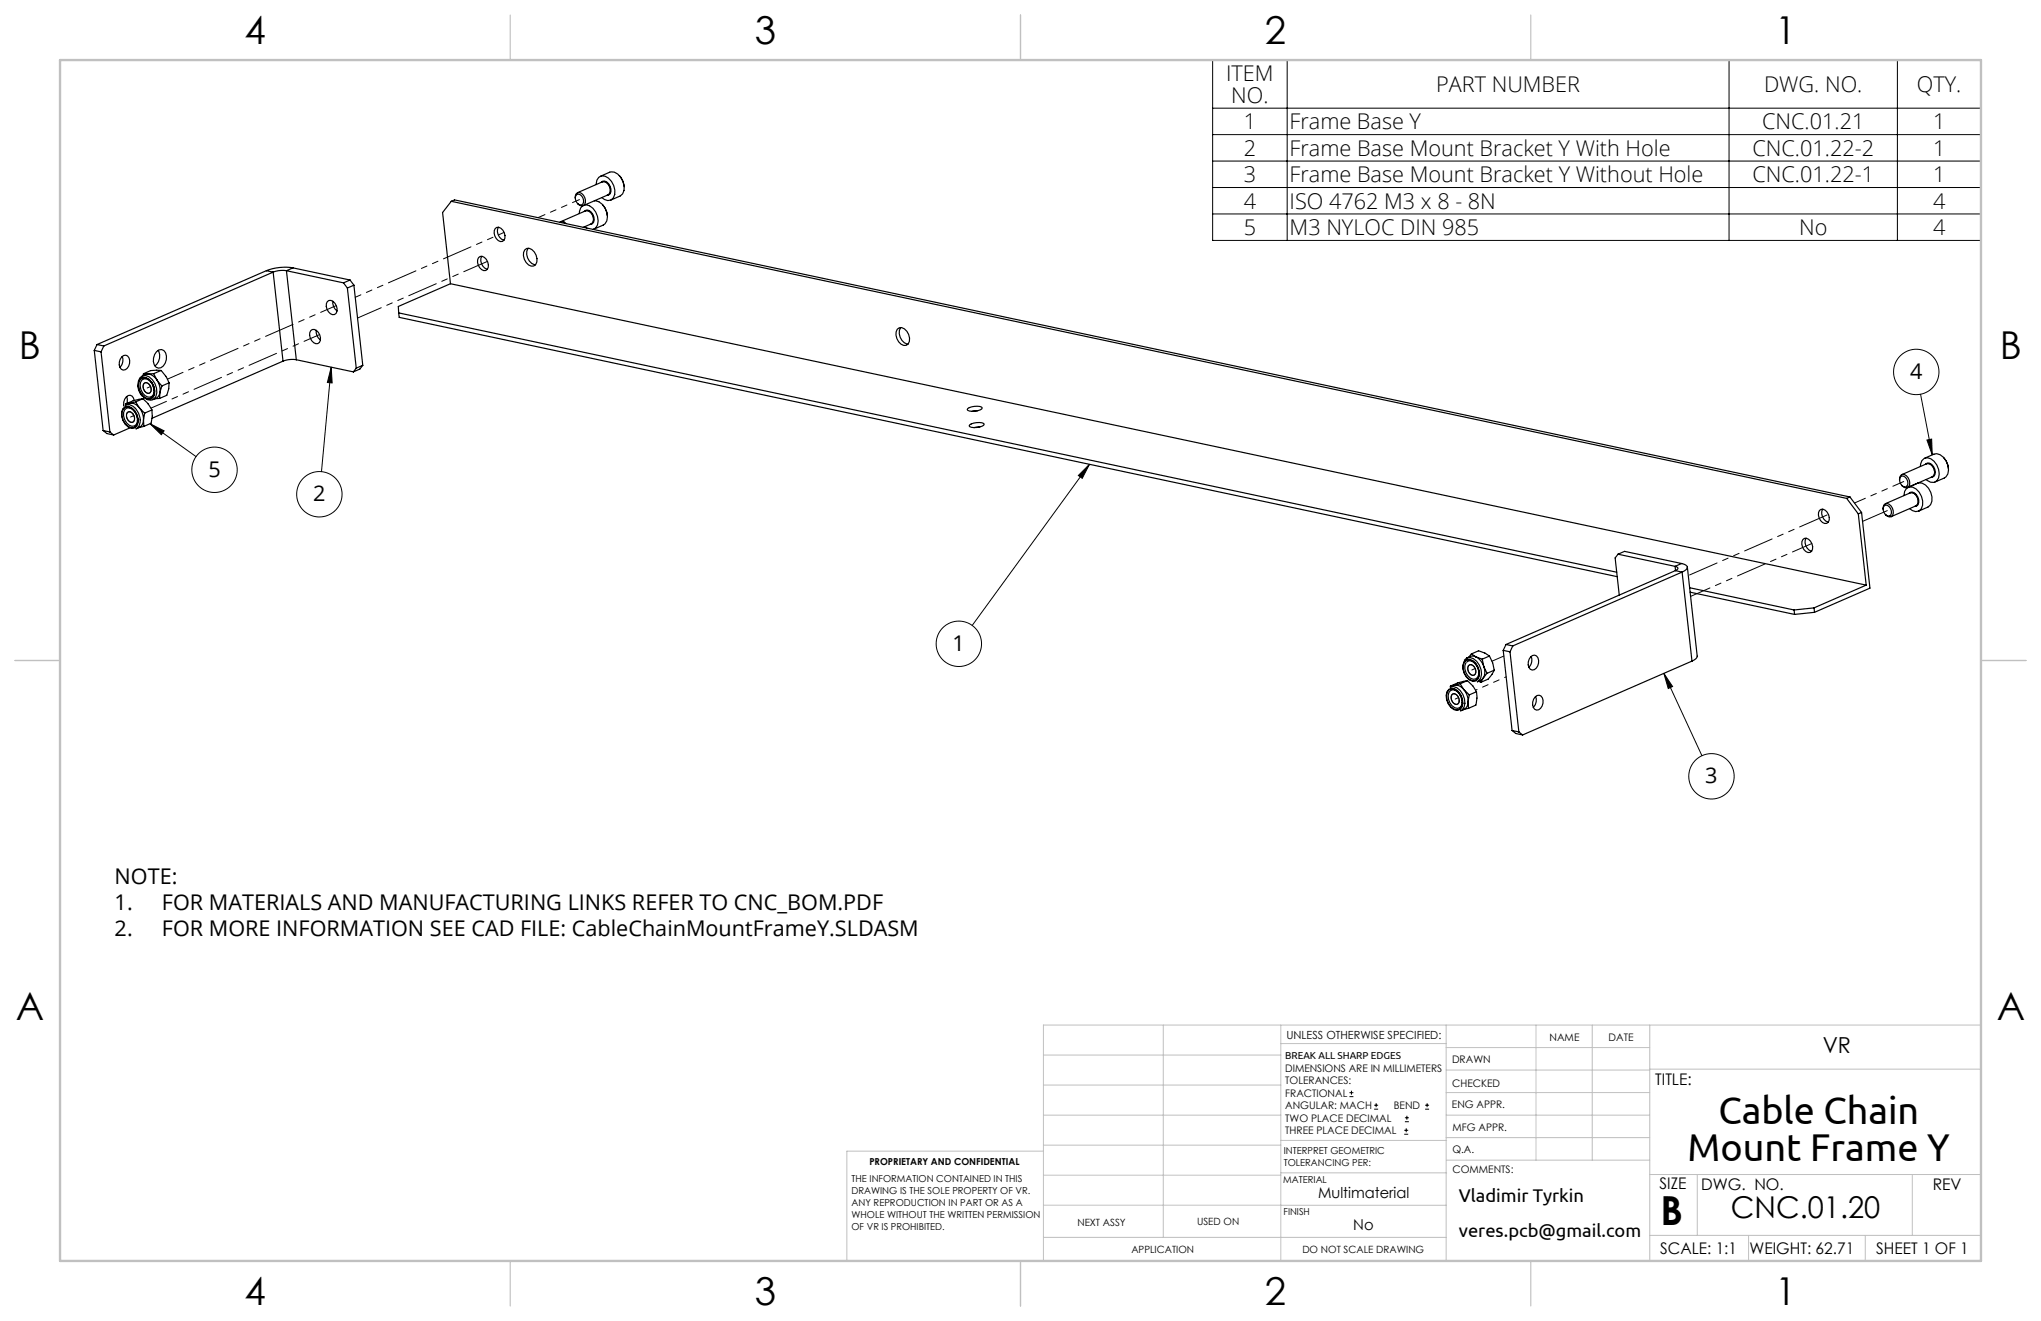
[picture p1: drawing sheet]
<svg xmlns="http://www.w3.org/2000/svg" width="432mm" height="279mm" viewBox="0 0 432 279" stroke-linecap="round" stroke-linejoin="round" font-family="sans-serif">
<g fill="none" stroke="#000" stroke-width=".21">
<path d="M256.5 12.7h162.6v38.2h-162.6zM272.3 12.7v38.2M365.8 12.7v38.2M401.4 12.7v38.2M256.5 22.9h162.6M256.5 28.5h162.6M256.5 34.1h162.6M256.5 39.7h162.6M256.5 45.3h162.6M70.1 77.7l-2.1 22.1M70.1 77.7l.2 3.3-1-.1zM31.7 89.6l9.8 7"/>
<path d="M31.7 89.6l3 1.5-.6 .9zM230.5 98.2l-24.8 34.1M230.5 98.2l-1.5 3-.9-.6zM406.3 83.4l2.5 12.8M407.7 93.1l1-.2 .1 3.3zM352 142.4l8.1 17.4M352 142.4l1.9 2.8-1 .4zM285.5 231.9h.8M285.5 231.1h.8M285.9 230.7v.8M290.7 234.6h.9M290.7 233.8h.9"/>
<path d="M291.1 233.3v.9M297.1 239.9h.8M297.1 239.1h.8M297.2 237.3h.9M297.2 236.4h.9M297.5 238.6v.9M297.6 236v.8M301.5 234.6h.8M301.5 233.8h.8M301.9 233.3v.9"/>
<circle cx="405.4" cy="78.7" r="4.8"/>
<circle cx="45.4" cy="99.4" r="4.8"/>
<circle cx="67.6" cy="104.5" r="4.8"/>
<circle cx="202.9" cy="136.2" r="4.8"/>
<circle cx="362.1" cy="164.2" r="4.8"/>
</g>
<g fill="none" stroke="#c0c0c0" stroke-width=".21">
<path d="M246.1 216.8v44.9M271 216.8v49.9M305.9 216.8v49.9M325 216.8v28.6M336.9 216.8v28.6M349 216.8v49.9M419.1 216.8h-198.3v49.9M220.8 235.9h50.2M220.8 229.5h50.2M220.8 223.2h50.2M271 220.7h34.9M305.9 231.1h43.1"/>
<path d="M305.9 226.3h43.1M305.9 221.6h43.1M305.9 235.9h43.1M349 226.1h70.1M220.8 248.6h50.2M220.8 242.2h50.2M220.8 254.9h50.2M220.8 243.5h-41.6v23.2M271 254.9h34.9M271 248.1h35.1M271 241.2h35.1M305.9 240.6h43.1"/>
<path d="M306.1 245.4h42.9M349 248.4h70.1M359.1 248.4v12.9M404.6 248.4v12.9M220.8 261.7h85.1M349 261.3h70.1M369.9 261.3v5.4M394.6 261.3v5.4"/>
</g>
<path d="M107.9 3.2v9.5M215.9 3.2v9.5M323.8 3.2v9.5M3.2 139.7h9.5M419.1 139.7h9.5M107.9 266.7v9.5M215.9 266.7v9.5M323.8 266.7v9.5" fill="none" stroke="#c0c0c0" stroke-width=".25"/>
<path d="M12.7 12.7h406.4v254h-406.4z" fill="none" stroke="#c0c0c0" stroke-width=".5"/>
<path d="M230.5 98.2l-1.5 3-.9-.6zM407.7 93.1l1-.2 .1 3.3zM31.7 89.6l3 1.5-.6 .9zM352 142.4l1.9 2.8-1 .4zM70.1 77.7l.2 3.3-1-.1z" fill="#000"/>
<g fill="none" stroke="#000" stroke-width=".25">
<path d="M126.1 39a1.52 1.52 0 0 1 .8-1.6 1.52 1.52 0 0 1 1.8 .3 3.6 3.6 0 0 1 1.1 4.2 1.54 1.54 0 0 1-2.5-.1M127 37.3l2-.9a2.01 2.01 0 0 1 2.3 1.1 3.3 3.3 0 0 1 .4 3.5l-.5 .4-2 .9M127.2 38.6a.99 .99 0 0 1 1.6 .3 1.7 1.7 0 0 1-.1 2.4h-.3M131 37.1a3.8 3.8 0 0 1 1.1 2.4M56.4 57.3l1.4 .3M56.4 57.3l-35.9 15.6M57.8 57.6l2.1 18.8M57.8 57.6l-35.8 15.6M60.6 57.3a5.4 5.4 0 0 0-2.8 .3M60.6 57.3l2.1 18.8M60.6 57.3l12.1 2.5M62 56.7a10.8 10.8 0 0 0-5.6 .6"/>
<path d="M62 56.7l-1.4 .6M62 56.7l12.1 2.5M72.7 59.8l.8 1.1M74.1 59.2l-1.4 .6M74.1 59.2l.8 1.1M95.5 42.6l-1.9 2.3 1.7 15.1M95.5 42.6l295.2 62.8M95.5 42.6l.7-.3 295.2 62.8M101.2 54.5a1.01 1.01 0 0 1 1.7 .3 1.66 1.66 0 0 1-.1 2.4 1.82 1.82 0 0 1-1.6-2.7zM101.9 54.2a1.99 1.99 0 0 0 1.2 2.7M104.8 48.3a1.01 1.01 0 0 1 1.6 .4 1.66 1.66 0 0 1-.1 2.4 1.82 1.82 0 0 1-1.5-2.8zM105.4 48.1a1.99 1.99 0 0 0 1.2 2.7"/>
<path d="M111 52.9a1.27 1.27 0 0 1 2 .4 2.39 2.39 0 0 1 .3 2.7 1.27 1.27 0 0 1-2-.5 2.39 2.39 0 0 1-.3-2.6zM111.8 52.5a2.42 2.42 0 0 0 1.5 3.5M118.4 47l.1-.1a1.04 1.04 0 0 1 1.3 .4M118.6 46.9l5.3-2.3a1.63 1.63 0 0 1 1.5 1 1.63 1.63 0 0 1-.3 1.7l-1.7 .8M121.7 42a.88 .88 0 0 1 .3-1.1 .88 .88 0 0 1 1 0 1.67 1.67 0 0 1 .4 2.6 1.2 1.2 0 0 1-1.2-.5M121.9 41.3a1.06 1.06 0 0 1 1.1 0 1.06 1.06 0 0 1 .5 1.1l-.2 .7a1.06 1.06 0 0 1-1.1 0 1.06 1.06 0 0 1-.5-1zM122.2 40.8l5.2-2.3a1.62 1.62 0 0 1 1.6 .9 1.62 1.62 0 0 1-.4 1.8l-5.2 2.3M123.2 43.5l-.3 .5-.3 1.2M123.6 44.7l.2-.2a1.72 1.72 0 0 1 1.8 2.5l-.3 .4-.5 .1M123.8 47.9l.4 .3M123.8 43.3a3.2 3.2 0 0 1 2.6 4.3l-.4 .6-.5 .3M125.7 42.5a3.2 3.2 0 0 1 2.7 4.2l-.4 .6-.4 .3-1.9 .9"/>
<path d="M127.5 43.3l.5 .7 .5 1.6M19.9 74.1l1.5 .3M19.9 74.1l1.9 17M20.5 72.9l-.6 1.2M20.5 72.9l1.5 .3M21.4 74.4l1.9 17M22 73.2l-.6 1.2M25.8 75.5a.87 .87 0 0 1 1.5 .2 1.82 1.82 0 0 1-1.2 2.6 1.72 1.72 0 0 1-.3-2.8zM25.9 75.4a2.14 2.14 0 0 1-.5 2.3M30.4 79l.9 .1M30.4 79l-.2 .5M31.3 79.1l-1.2 .4"/>
<path d="M31.3 79.1a2.51 2.51 0 0 1 1.9 1.3M32.5 79l.7 1.4M32.5 79l-1.2 .1M33.1 74.4a1.09 1.09 0 0 1 1.9 .2 2.28 2.28 0 0 1-1.5 3.3 1.68 1.68 0 0 1-1-2.2l.2-.7zM33.5 74.1a2.57 2.57 0 0 1-.7 3.3M34.1 78.4a6.8 6.8 0 0 1 1.7 2.6M34.1 78.4a5.8 5.8 0 0 0-3.7 .6M34.1 78.4l-1.6 .6M59.9 76.4l-27.7 12.1M62.7 76.1a5.4 5.4 0 0 0-2.8 .3M62.7 76.1l12.1 2.6M65.7 69.9a1.01 1.01 0 0 1 1.6 .4 1.66 1.66 0 0 1-.1 2.4 1.82 1.82 0 0 1-1.5-2.8z"/>
<path d="M66.9 69.9a2.23 2.23 0 0 0 .9 2M69.2 63.8a1.01 1.01 0 0 1 1.7 .3 1.66 1.66 0 0 1-.1 2.4 1.82 1.82 0 0 1-1.6-2.7zM70.4 63.7a2.23 2.23 0 0 0 .9 2.1M73.5 60.9l1.9 17M74.9 60.3l-1.4 .6M74.9 60.3l1.8 17M75.4 77.9l-.6 .8M76.7 77.3l-1.3 .6M76.7 77.3l-.6 .8-1.3 .6M84.3 66.2l257.7 54.8M84.3 66.2l.2 .9 257.6 54.9M95.3 60l-11 4.8v1.4"/>
<path d="M95.3 60l299.5 63.8M189.8 69.6a1.27 1.27 0 0 1 2.1 .5 2.39 2.39 0 0 1 .3 2.6 1.27 1.27 0 0 1-2.1-.4 2.39 2.39 0 0 1-.3-2.7zM190.6 69.3a2.42 2.42 0 0 0 1.5 3.5M21.8 91.1l1.5 .3M21.8 91.1l.8 .6 1.4 .3M23.3 91.4l.7 .6M26 86.4l.5-.4a2.18 2.18 0 0 1 2.5 1.6 2.16 2.16 0 0 1-.6 2.9 2.18 2.18 0 0 1-2.4-1.6l-.3-.9v-.9zM26.1 86.5l.4-.4a2.09 2.09 0 0 1 2.4 1.6 2.06 2.06 0 0 1-.5 2.7 2.09 2.09 0 0 1-2.3-1.5l-.3-.9v-.8zM26.6 85.4v.2M26.8 83.9l.1 .5-.1 .9M26.9 87.3l.2-.2a1.3 1.3 0 0 1 1.2 .8 1.3 1.3 0 0 1-.2 1.4 1.34 1.34 0 0 1-1.2-2zM27.4 90.5l-3.4 1.5"/>
<path d="M27.5 85.3l-.9 .4a2.44 2.44 0 0 1 2.7 1.7 2.49 2.49 0 0 1-.5 3.3 1.85 1.85 0 0 0 1.6-1.8M27.5 85.3a2.15 2.15 0 0 1 2 1M27.5 85.3l-.9 .1M28.4 84.7a1.05 1.05 0 0 0-1.3-1 2.01 2.01 0 0 0-.9 2.2M28.7 85l.8 1.3M28.7 85l-1.2 .3M29.1 89a1.11 1.11 0 0 1-.6 1 1.11 1.11 0 0 1-1.2-.1 2.69 2.69 0 0 1-.9-3.2 1.35 1.35 0 0 1 2.2 .6l.3 .7 .1 1.1M29.2 81.8a3.7 3.7 0 0 0 .8 2M29.2 81.7a1.66 1.66 0 0 1 .9-2.1 1.66 1.66 0 0 1 2.1 .7 3.6 3.6 0 0 1 .8 3.5 1.57 1.57 0 0 1-1.5 .9 1.57 1.57 0 0 1-1.3-.9M29.5 86.3a4 4 0 0 1 .9 2.6M29.5 86.3l1.1 1.1M29.7 80.1a1.69 1.69 0 0 1 2.5 .8 2.73 2.73 0 0 1 .1 3.2 1.69 1.69 0 0 1-2.5-.8 2.73 2.73 0 0 1-.1-3.2z"/>
<path d="M29.7 80.2a1.61 1.61 0 0 1 2.4 .8 2.61 2.61 0 0 1 .2 3.1 1.61 1.61 0 0 1-2.4-.8 2.61 2.61 0 0 1-.2-3.1zM30.2 84.3a6.6 6.6 0 0 1 1.9 2.4M30.2 84.3a10.9 10.9 0 0 0-3.6 1.1M30.2 84.3l-1.5 .7M30.4 88.9v1.3M30.4 90.2l-1.2 .3M30.5 81.1a1.14 1.14 0 0 1 1.5 1.2l-.2 .7a1.14 1.14 0 0 1-1.5-1.2zM30.6 87.4l-.2 1.5M32.1 86.7l.1 1.3-.2 1.5-1.6 .7M32.1 86.7l-1.5 .7M32.4 81.6a1.73 1.73 0 0 1-.4 2.3M32.6 82.5a2.43 2.43 0 0 0-2.1-2.4 1.58 1.58 0 0 0-.7 2.2 1.94 1.94 0 0 0 2.2 1.6"/>
<path d="M33.2 80.4a3.8 3.8 0 0 1 .6 2.6M33.2 80.4l1 1.2M33.8 84.3h-1M33.8 83l-.4 1-1.1 .6M33.8 83v1.3M34.2 81.6l-.4 1.4M35.8 81l-.1 1.2-.4 1.4-1.5 .7M35.8 81l-1.6 .6M204.7 86.4a3.6 3.6 0 0 1 3-.3l.1 .2a2.75 2.75 0 0 1-3.2 .3zM205.1 89.9a3.6 3.6 0 0 1 3-.3l.1 .1a2.75 2.75 0 0 1-3.2 .4zM206.9 86.9l-1.2 .1M207.3 90.3l-1.2 .1"/>
<path d="M406.3 98.7a1.57 1.57 0 0 1 1-1.8 1.57 1.57 0 0 1 1.9 .7 3.4 3.4 0 0 1 .5 4.1 1.66 1.66 0 0 1-2.2-.3M407.2 96.9l1.9-.8a2.25 2.25 0 0 1 2.6 1.4 2.68 2.68 0 0 1-.4 3.6l-1.9 .9M407.3 98.2l.1-.1a1.11 1.11 0 0 1 1.7 .6 1.52 1.52 0 0 1-.3 2.3h-.3M411.2 96.8a3.8 3.8 0 0 1 1 2.3M342.3 117.2l12.1 2.6M342.3 117.2l1.4-.6 12.1 2.6M342.3 117.2l-.6 .8 .9 7.9M354.4 119.8l.6 .4-.6 .5M354.4 119.8l.1 .9M355.8 119.2a1.03 1.03 0 0 1 1.1 1l-1 .8M355.8 119.2l-1.4 .6M357 119.9l2.1 18.9a.89 .89 0 0 1-.7 .8l-.4 .2"/>
<path d="M381.4 114.1a1.01 1.01 0 0 1 1.6 .4 1.66 1.66 0 0 1-.1 2.3 1.82 1.82 0 0 1-1.5-2.7zM382.1 113.8a1.99 1.99 0 0 0 1.2 2.8M384.9 108a1.01 1.01 0 0 1 1.7 .3 1.66 1.66 0 0 1-.1 2.4 1.82 1.82 0 0 1-1.6-2.7zM385.6 107.7a1.99 1.99 0 0 0 1.2 2.7M390.7 105.4l2.4 3.3M391.4 105.1l-.7 .3M391.4 105.1l2.4 3.3M393.1 108.7l1.7 15.1M393.8 108.4l1.8 16-11.7 5.1M393.8 108.4l-.7 .3M398.4 107.7a.91 .91 0 0 1 .5-1.1 .91 .91 0 0 1 1.1 .4 1.66 1.66 0 0 1 .1 2.3 1.14 1.14 0 0 1-1.2-.5M398.5 107.1l.3-.2a1.33 1.33 0 0 1 1.2 .8 1.33 1.33 0 0 1-.2 1.4 1.35 1.35 0 0 1-1.3-2z"/>
<path d="M398.9 106.5l5.2-2.3a1.63 1.63 0 0 1 1.5 1 1.63 1.63 0 0 1-.3 1.8l-5.2 2.3M401.9 101.6v-.2a.89 .89 0 0 1 1-1 1.85 1.85 0 0 1 .9 2.6 .99 .99 0 0 1-1.4-.3M402.1 100.8a1.17 1.17 0 0 1 1.5 1.3l-.2 .8a1.17 1.17 0 0 1-1.5-1.4zM402.4 100.4l5.2-2.3a1.63 1.63 0 0 1 1.5 1 1.63 1.63 0 0 1-.3 1.7l-5.2 2.3M402.8 104.8a1.52 1.52 0 0 1 .8-1.6 1.52 1.52 0 0 1 1.8 .2 3.6 3.6 0 0 1 1.1 4.2 1.54 1.54 0 0 1-2.5 0M403.9 104.4l.2-.3a1.77 1.77 0 0 1 1.7 2.6l-.3 .3-.4 .1M405.7 102.2a1.99 1.99 0 0 1 2.3 1.1 3.4 3.4 0 0 1 .4 3.5l-.5 .4-2 .9M309.8 139.9l.5-.4a2.17 2.17 0 0 1 2.4 1.6 2.17 2.17 0 0 1-.5 2.9 2.17 2.17 0 0 1-2.4-1.6l-.3-.9v-.9zM310.3 139.2l-.5 .4M310.3 139.2a2.29 2.29 0 0 1 2.7 1.5 2.64 2.64 0 0 1-.5 3.5l.9-.4 .4-.4M311.3 138.3l1.5-.7 1.3 .5 1 .7M311.3 138.3l1 .6"/>
<path d="M311.3 138.3l-.5 .7M312.3 138.9l-.8-.1-1.2 .4M312.3 138.9a3.5 3.5 0 0 1 1.6 2.1M312.3 138.9l1.3 .5M313.6 139.4l.3 1.6M315.1 138.8l.7 1.4 .3 1.5M315.1 138.8l-1.5 .6M318 137.6l1.5 .3M318 137.6l1.9 16.9M318.6 136.3l1.4 .3M318.6 136.3l-.6 1.3M319.5 137.9l1.8 16.9"/>
<path d="M320 136.6l-.5 1.3M323.8 138.9a.87 .87 0 0 1 1.6 .2 1.82 1.82 0 0 1-1.3 2.6 1.72 1.72 0 0 1-.3-2.8zM323.9 138.8a2.14 2.14 0 0 1-.5 2.3M354.4 120.7l1.5 .3M354.4 120.7l-35.8 15.6M355.9 121l-35.9 15.6M355.9 121l2.1 18.8M357.5 124.3l22.1 4.7M357.6 125.3l22.1 4.7M358 139.8l-35.9 15.6M379.6 129l.1 1M383.8 128.6l.1 .9"/>
<path d="M383.8 128.6l-4.2 .4M383.9 129.5l-4.2 .5M394.8 123.8l-11 4.8M306.5 145.8a1.88 1.88 0 0 1 2.5 1.2 2.48 2.48 0 0 1-.1 3 1.88 1.88 0 0 1-2.5-1.1 2.48 2.48 0 0 1 .1-3.1zM306.6 145.9a1.8 1.8 0 0 1 2.4 1.1 2.38 2.38 0 0 1-.1 3 1.8 1.8 0 0 1-2.4-1.2 2.38 2.38 0 0 1 .1-2.9zM306.8 145.3a2.32 2.32 0 0 1 2.7 1.6 2.61 2.61 0 0 1-.5 3.4l.7-.3a1.68 1.68 0 0 0 .9-1.5M306.9 145.1l-.1 .2M307.3 146.8a1.29 1.29 0 0 1 1.3 .7 1.29 1.29 0 0 1-.2 1.4 1.29 1.29 0 0 1-1.2-.7 1.29 1.29 0 0 1 .1-1.4zM307.7 144.9a2.11 2.11 0 0 1 2 1M307.7 144.9l-.8 .2M307.7 144.9l-.9 .4M307.8 146a2.96 2.96 0 0 1 1.5 2.6"/>
<path d="M307.9 146l-.5-.1a1.42 1.42 0 0 0-1 2 2.3 2.3 0 0 0 1.9 1.9l.6-.1 .3-.5 .2-.6M308.9 144.6l.8 1.3M308.9 144.6l-1.2 .3M309.7 145.9a4 4 0 0 1 .9 2.6M309.7 145.9l1.1 1.1M309.8 140l.5-.4a2.07 2.07 0 0 1 2.4 1.6 2.08 2.08 0 0 1-.5 2.7 2.07 2.07 0 0 1-2.4-1.5l-.2-.9v-.8zM310.1 140.2a2.58 2.58 0 0 0 1.6 3.5l.5-.1a1.86 1.86 0 0 0 .4-2.5M310.3 140l.1-.1a1.63 1.63 0 0 1 2.1 1.1M310.4 144l1.2 1.1 .8 1.2M310.4 144l-2 .4-1.5 .7M310.4 144l-1.5 .6M310.6 148.5l.1 1.3"/>
<path d="M310.7 140.8l.2-.2a1.3 1.3 0 0 1 1.2 .8 1.3 1.3 0 0 1-.2 1.4 1.34 1.34 0 0 1-1.2-2zM310.7 149.8l-1.2 .3M310.8 147l-.2 1.5M312.4 146.3a6.1 6.1 0 0 1-.2 2.8l-1.5 .7M312.4 146.3l-1.6 .7M312.8 144.1l.5 .2M313.8 143.4l-.5 .9M313.9 141a2.85 2.85 0 0 1-.1 2.4M313.9 141l.7 1.4M314.6 142.4l-.8 1M316.1 141.7l-.1 .2a4.3 4.3 0 0 1-2.7 2.4M316.1 141.7l-1.5 .7"/>
<path d="M319.9 154.5l1.4 .3M319.9 154.5l.8 .6 1.4 .3M321.3 154.8l.8 .6M324.8 147.4a.87 .87 0 0 1 1.5 .2 1.82 1.82 0 0 1-1.2 2.6 1.72 1.72 0 0 1-.3-2.8zM324.9 147.3a2.14 2.14 0 0 1-.5 2.3"/>
</g>
<g fill="none" stroke="#000" stroke-width=".21" stroke-dasharray="6.3 1.3 1.3 1.3 1.3 1.3">
<path d="M127.9 38.4l-.5 .1M124.3 44.6h-.4M125.1 47.3a1.68 1.68 0 0 0-.8-2.7M128.6 41.2a1.68 1.68 0 0 0-.7-2.8M27.5 87.1h-.3a1.3 1.3 0 0 0-.3 1.4 1.3 1.3 0 0 0 1.2 .8 1.32 1.32 0 0 0-.6-2.2M28.3 87.9l-.7 .3M31 80.9l-.3 .1a1.3 1.3 0 0 0-.3 1.4 1.3 1.3 0 0 0 1.2 .8 1.32 1.32 0 0 0-.6-2.3M31.9 81.7l-.8 .4M408.1 98.1h-.5M399.3 108l-5.3 2.3M404.6 104.2h-.5M405.3 107a1.68 1.68 0 0 0-.7-2.8"/>
<path d="M408.8 100.8a1.68 1.68 0 0 0-.7-2.7M318.2 138.8l-2.6 1.1M307.7 146.7h-.3a1.3 1.3 0 0 0-.3 1.4 1.3 1.3 0 0 0 1.2 .9 1.32 1.32 0 0 0-.6-2.3M308.6 147.5l-.7 .4M311.3 140.6h-.4a1.3 1.3 0 0 0-.3 1.4 1.3 1.3 0 0 0 1.2 .8 1.32 1.32 0 0 0-.5-2.2M312.1 141.4l-.7 .3M323.6 141l-.2 .1"/>
</g>
<path d="M383.3 115l-25.6 11.1" fill="none" stroke="#000" stroke-width=".21" stroke-dasharray="6.3 1.3 1.3 1.3 1.3 1.3" stroke-dashoffset="1.9"/>
<path d="M318.6 143.2l-6.4 2.8" fill="none" stroke="#000" stroke-width=".21" stroke-dasharray="6.3 1.3 1.3 1.3 1.3 1.3" stroke-dashoffset="6"/>
<path d="M402.8 101.8l-10.5 4.6" fill="none" stroke="#000" stroke-width=".21" stroke-dasharray="6.3 1.3 1.3 1.3 1.3 1.3" stroke-dashoffset="3.8"/>
<path d="M386.8 108.8l-29.6 12.9" fill="none" stroke="#000" stroke-width=".21" stroke-dasharray="6.3 1.3 1.3 1.3 1.3 1.3" stroke-dashoffset="-.3"/>
<path d="M103.1 55.3l-27.5 12" fill="none" stroke="#000" stroke-width=".21" stroke-dasharray="6.3 1.3 1.3 1.3 1.3 1.3" stroke-dashoffset=".9"/>
<path d="M67.6 70.8l-35.7 15.5" fill="none" stroke="#000" stroke-width=".21" stroke-dasharray="6.3 1.3 1.3 1.3 1.3 1.3" stroke-dashoffset="2.8"/>
<path d="M122.6 42.2l-8.8 3.8" fill="none" stroke="#000" stroke-width=".21" stroke-dasharray="6.3 1.3 1.3 1.3 1.3 1.3" stroke-dashoffset="4.7"/>
<path d="M106.7 49.2l-31.5 13.7" fill="none" stroke="#000" stroke-width=".21" stroke-dasharray="6.3 1.3 1.3 1.3 1.3 1.3" stroke-dashoffset="5"/>
<path d="M71.1 64.6l-35.7 15.6" fill="none" stroke="#000" stroke-width=".21" stroke-dasharray="6.3 1.3 1.3 1.3 1.3 1.3" stroke-dashoffset="2.7"/>
<text font-size="8.5" x="351.3" y="259">B</text>
<g font-size="8.2">
<text x="363.6" y="237.7">Cable Chain</text>
<text x="357" y="245.6">Mount Frame Y</text>
</g>
<g font-size="8.1">
<text x="51.7" y="9.3">4</text>
<text x="159.7" y="9.3">3</text>
<text x="267.6" y="9.3">2</text>
<text x="375.6" y="9.3">1</text>
<text x="4" y="76">B</text>
<text x="423.1" y="76">B</text>
<text x="3.3" y="215.7">A</text>
<text x="422.4" y="215.7">A</text>
<text x="51.7" y="276">4</text>
<text x="159.7" y="276">3</text>
<text x="267.6" y="276">2</text>
<text x="375.6" y="276">1</text>
</g>
<text font-size="6.3" x="366.2" y="257.6">CNC.01.20</text>
<text font-size="4.7" x="385.6" y="222.6">VR</text>
<g font-size="4.6">
<text x="259.4" y="17.2">ITEM</text>
<text x="260.5" y="21.8">NO.</text>
<text x="303.8" y="19.5">PART NUMBER</text>
<text x="373.2" y="19.5">DWG. NO.</text>
<text x="405.6" y="19.5">QTY.</text>
<text x="263.1" y="27.4">1</text>
<text x="272.8" y="27.4">Frame Base Y</text>
<text x="372.8" y="27.4">CNC.01.21</text>
<text x="409" y="27.4">1</text>
<text x="263.1" y="33">2</text>
<text x="272.8" y="33">Frame Base Mount Bracket Y With Hole</text>
<text x="370.8" y="33">CNC.01.22-2</text>
<text x="409" y="33">1</text>
<text x="263.1" y="38.6">3</text>
<text x="272.8" y="38.6">Frame Base Mount Bracket Y Without Hole</text>
<text x="370.8" y="38.6">CNC.01.22-1</text>
<text x="409" y="38.6">1</text>
<text x="263.1" y="44.2">4</text>
<text x="272.8" y="44.2">ISO 4762 M3 x 8 - 8N</text>
<text x="409" y="44.2">4</text>
<text x="263.1" y="49.8">5</text>
<text x="272.8" y="49.8">M3 NYLOC DIN 985</text>
<text x="380.6" y="49.8">No</text>
<text x="409" y="49.8">4</text>
<text x="404.1" y="80.1">4</text>
<text x="44.1" y="100.8">5</text>
<text x="66.3" y="106">2</text>
<text x="201.5" y="137.6">1</text>
<text x="360.8" y="165.7">3</text>
<text x="24.3" y="187">NOTE:</text>
<text x="24.3" y="192.5">1.</text>
<text x="34.3" y="192.5">FOR MATERIALS AND MANUFACTURING LINKS REFER TO CNC_BOM.PDF</text>
<text x="24.3" y="198">2.</text>
<text x="34.3" y="198">FOR MORE INFORMATION SEE CAD FILE: CableChainMountFrameY.SLDASM</text>
</g>
<g font-size="3.9">
<text x="308.6" y="254.3">Vladimir Tyrkin</text>
<text x="308.6" y="261.6">veres.pcb@gmail.com</text>
</g>
<g font-size="3.4">
<text x="350.2" y="229.5">TITLE:</text>
<text x="351.1" y="251.6">SIZE</text>
<text x="359.9" y="251.6">DWG. NO.</text>
<text x="408.9" y="251.7">REV</text>
<text x="351.2" y="265.2">SCALE: 1:1</text>
<text x="370.1" y="265.3">WEIGHT: 62.71</text>
<text x="396.9" y="265.2">SHEET 1 OF 1</text>
</g>
<g font-size="3.2">
<text x="278.9" y="253.3">Multimaterial</text>
<text x="286.3" y="260.1">No</text>
</g>
<text font-size="2.4" x="272.2" y="219.7">UNLESS OTHERWISE SPECIFIED:</text>
<g font-size="2.2">
<text x="327.8" y="220.1">NAME</text>
<text x="340.3" y="220.2">DATE</text>
<text x="271.9" y="226.6">DIMENSIONS ARE IN MILLIMETERS</text>
<text x="307.2" y="224.9">DRAWN</text>
<text x="271.9" y="229.3">TOLERANCES:</text>
<text x="271.9" y="231.9">FRACTIONAL</text>
<text x="307.3" y="229.8">CHECKED</text>
<text x="271.9" y="234.6">ANGULAR: MACH</text>
<text x="271.9" y="237.2">TWO PLACE DECIMAL</text>
<text x="271.9" y="239.9">THREE PLACE DECIMAL</text>
<text x="294.9" y="234.6">BEND</text>
<text x="307.2" y="234.5">ENG APPR.</text>
<text x="307.3" y="239.2">MFG APPR.</text>
<text x="307.3" y="243.9">Q.A.</text>
<text x="307.3" y="248.1">COMMENTS:</text>
</g>
<g font-size="2.1">
<text x="271.9" y="224.1">BREAK ALL SHARP EDGES</text>
<text x="227.9" y="259.2">NEXT ASSY</text>
<text x="253.3" y="259.2">USED ON</text>
<text x="239.3" y="265">APPLICATION</text>
<text x="275.5" y="265.1">DO NOT SCALE DRAWING</text>
</g>
<g font-size="2">
<text x="271.6" y="244.1">INTERPRET GEOMETRIC</text>
<text x="180.2" y="250">THE INFORMATION CONTAINED IN THIS</text>
<text x="183.9" y="246.4">PROPRIETARY AND CONFIDENTIAL</text>
<text x="271.5" y="250.2">MATERIAL</text>
<text x="271.6" y="246.6">TOLERANCING PER:</text>
<text x="180.2" y="252.5">DRAWING IS THE SOLE PROPERTY OF VR.</text>
<text x="180.2" y="255.1">ANY REPRODUCTION IN PART OR AS A</text>
<text x="180.2" y="257.6">WHOLE WITHOUT THE WRITTEN PERMISSION</text>
<text x="271.5" y="257">FINISH</text>
<text x="180.2" y="260.1">OF VR IS PROHIBITED.</text>
</g>
</svg>
